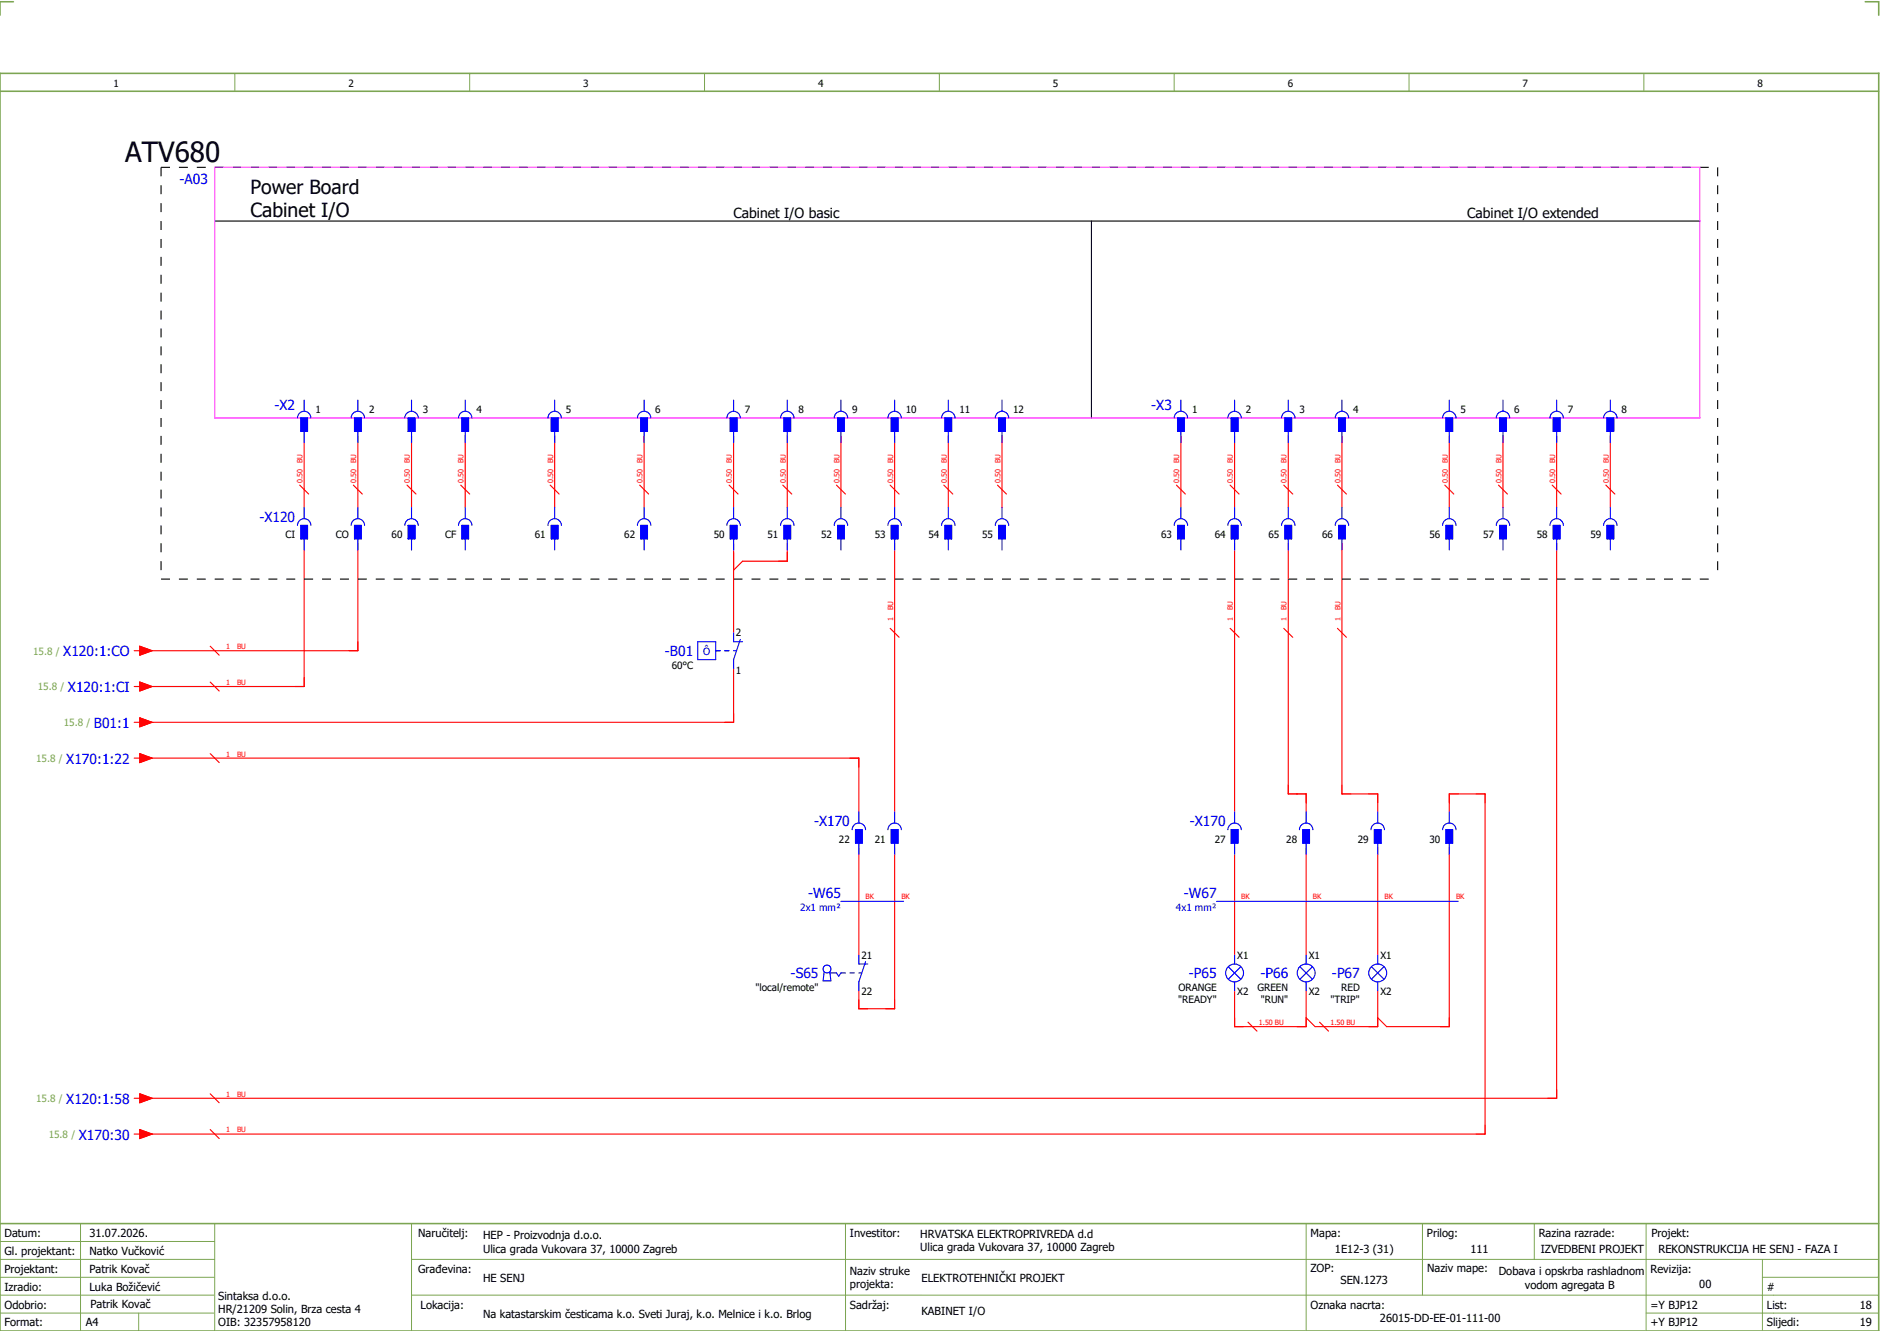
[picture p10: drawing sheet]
<svg xmlns="http://www.w3.org/2000/svg" width="421mm" height="297mm" viewBox="0 0 421 297" stroke-linecap="round" stroke-linejoin="round" font-family="sans-serif">
<path d="M0 16.4h420v281h-420zM3 .4h-3v3M417 .4h3v3M0 20.4h420M0 273.4h420" fill="none" stroke="#7ca552" stroke-width=".35"/>
<g fill="none" stroke="#7ca552" stroke-width=".22">
<path d="M52.5 16.4v4M105 16.4v4M157.5 16.4v4M210 16.4v4M262.5 16.4v4M315 16.4v4M367.5 16.4v4M0 277.4h48M18 273.4v24M48 273.4v24M92 273.4v24M189 273.4v24"/>
<path d="M292 273.4v23.8M318 273.4v16M343 273.4v8M368 273.4v23.8M0 281.4h48M0 285.4h47.8M0 293.4h47.8M31 293.4v4M47.8 289.4h-47.8M92 281.4h328M92 289.4h328M368 293.4h52"/>
<path d="M394 285.4h26M394 281.4v15.8"/>
</g>
<g fill="none" stroke="#f00" stroke-width=".25">
<path d="M68 97.4v16M80 97.4v16M92 97.4v16M104 97.4v16M124 97.4v16M144 97.4v16M164 97.4v16M176 97.4v16M188 97.4v16M200 97.4v16M212 97.4v16M224 97.4v16"/>
<path d="M264 97.4v16M276 97.4v16M288 97.4v16M300 97.4v16M324 97.4v16M336 97.4v16M348 97.4v16M360 97.4v16M67 108.4l2 2M79 108.4l2 2M91 108.4l2 2M103 108.4l2 2"/>
<path d="M123 108.4l2 2M143 108.4l2 2M163 108.4l2 2M175 108.4l2 2M187 108.4l2 2M199 108.4l2 2M211 108.4l2 2M223 108.4l2 2M263 108.4l2 2M275 108.4l2 2M287 108.4l2 2M299 108.4l2 2"/>
<path d="M323 108.4l2 2M335 108.4l2 2M347 108.4l2 2M359 108.4l2 2M68 121.4v32h-36M80 121.4v24h-48M164 121.4v20M176 121.4v4h-10l-2 2M200 121.4v60M276 121.4v60M288 121.4v56h4v4M300 121.4v56h8v4"/>
<path d="M348 121.4v124h-316M30 145.4h1.3M30 153.4h1.3M31.3 144.4l2.7 1-2.7 1zM31.3 152.4l2.7 1-2.7 1zM47 144.4l2 2M47 152.4l2 2M164 149.4v12h-132M199 140.4l2 2M275 140.4l2 2M287 140.4l2 2M299 140.4l2 2"/>
<path d="M30 161.4h1.3M30 169.4h1.3M31.3 160.4l2.7 1-2.7 1zM31.3 168.4l2.7 1-2.7 1zM32 169.4h160v12M47 168.4l2 2M192 189.4v24M200 189.4v36h-8v-4M276 189.4v24M292 189.4v24M308 189.4v24M324 181.4v-4h8v76h-300"/>
<path d="M324 189.4v40h-14l-2-2M276 221.4v8h16v-8M279 228.4l2 2M295 228.4l2 2M308 221.4v8h-14l-2-2M30 253.4h1.3M30 245.4h1.3M31.3 244.4l2.7 1-2.7 1zM31.3 252.4l2.7 1-2.7 1zM47 244.4l2 2M47 252.4l2 2"/>
</g>
<path d="M36 37.4h348M36 37.4v92M384 37.4v92M36 129.4h348" fill="none" stroke="#000" stroke-width=".25" stroke-dasharray="2 2" stroke-linecap="butt"/>
<path d="M48 49.4h332M244 49.4v44" fill="none" stroke="#000" stroke-width=".25"/>
<path d="M48 37.4h332v56h-332z" fill="none" stroke="#f0f" stroke-width=".25"/>
<g fill="#00f" stroke="#00f" stroke-width=".22">
<path d="M67.3 117.4h1.5v3h-1.5z"/>
<path d="M67.3 93.4h1.5v3h-1.5z"/>
<path d="M79.3 93.4h1.5v3h-1.5z"/>
<path d="M263.3 93.4h1.4v3h-1.4z"/>
<path d="M79.3 117.4h1.5v3h-1.5z"/>
<path d="M91.2 117.4h1.5v3h-1.5z"/>
<path d="M103.2 117.4h1.5v3h-1.5z"/>
<path d="M91.2 93.4h1.5v3h-1.5z"/>
<path d="M103.2 93.4h1.5v3h-1.5z"/>
<path d="M123.2 93.4h1.5v3h-1.5z"/>
<path d="M123.2 117.4h1.5v3h-1.5z"/>
<path d="M143.2 93.4h1.6v3h-1.6z"/>
<path d="M143.2 117.4h1.6v3h-1.6z"/>
<path d="M163.3 93.4h1.5v3h-1.5z"/>
<path d="M163.3 117.4h1.5v3h-1.5z"/>
<path d="M175.3 93.4h1.5v3h-1.5z"/>
<path d="M175.3 117.4h1.5v3h-1.5z"/>
<path d="M187.2 93.4h1.5v3h-1.5z"/>
<path d="M187.2 117.4h1.5v3h-1.5z"/>
<path d="M199.2 93.4h1.5v3h-1.5z"/>
<path d="M199.2 117.4h1.5v3h-1.5z"/>
<path d="M211.3 93.4h1.5v3h-1.5z"/>
<path d="M211.3 117.4h1.5v3h-1.5z"/>
<path d="M223.3 93.4h1.5v3h-1.5z"/>
<path d="M223.3 117.4h1.5v3h-1.5z"/>
<path d="M263.3 117.4h1.4v3h-1.4z"/>
<path d="M275.2 93.4h1.5v3h-1.5z"/>
<path d="M275.2 117.4h1.5v3h-1.5z"/>
<path d="M287.3 93.4h1.5v3h-1.5z"/>
<path d="M287.3 117.4h1.5v3h-1.5z"/>
<path d="M299.3 93.4h1.5v3h-1.5z"/>
<path d="M299.3 117.4h1.5v3h-1.5z"/>
<path d="M323.2 93.4h1.5v3h-1.5z"/>
<path d="M323.2 117.4h1.5v3h-1.5z"/>
<path d="M335.3 93.4h1.5v3h-1.5z"/>
<path d="M335.3 117.4h1.5v3h-1.5z"/>
<path d="M347.3 93.4h1.5v3h-1.5z"/>
<path d="M347.3 117.4h1.5v3h-1.5z"/>
<path d="M359.3 93.4h1.5v3h-1.5z"/>
<path d="M359.3 117.4h1.5v3h-1.5z"/>
<path d="M191.2 185.4h1.6v3h-1.6z"/>
<path d="M199.2 185.4h1.5v3h-1.5z"/>
<path d="M275.2 185.4h1.5v3h-1.5z"/>
<path d="M291.3 185.4h1.5v3h-1.5z"/>
<path d="M307.3 185.4h1.5v3h-1.5z"/>
<path d="M323.2 185.4h1.5v3h-1.5z"/>
</g>
<g fill="none" stroke="#00f" stroke-width=".25">
<path d="M66.5 93.4a1.5 1.5 0 0 1 1.5-1.5 1.5 1.5 0 0 1 1.5 1.5M67.3 93.4h1.5v3h-1.5zM68 89.4v2.5M68 96.4v2.5M78.5 93.4a1.5 1.5 0 0 1 1.5-1.5 1.5 1.5 0 0 1 1.5 1.5M79.3 93.4h1.5v3h-1.5zM80 89.4v2.5M80 96.4v2.5M90.5 93.4a1.5 1.5 0 0 1 1.5-1.5 1.5 1.5 0 0 1 1.5 1.5M91.2 93.4h1.5v3h-1.5zM92 89.4v2.5M92 96.4v2.5"/>
<path d="M102.5 93.4a1.5 1.5 0 0 1 1.5-1.5 1.5 1.5 0 0 1 1.5 1.5M103.2 93.4h1.5v3h-1.5zM104 89.4v2.5M104 96.4v2.5M122.5 93.4a1.5 1.5 0 0 1 1.5-1.5 1.5 1.5 0 0 1 1.5 1.5M123.2 93.4h1.5v3h-1.5zM124 89.4v2.5M124 96.4v2.5M142.5 93.4a1.5 1.5 0 0 1 1.5-1.5 1.5 1.5 0 0 1 1.5 1.5M143.2 93.4h1.6v3h-1.6zM144 89.4v2.5M144 96.4v2.5"/>
<path d="M162.5 93.4a1.5 1.5 0 0 1 1.5-1.5 1.5 1.5 0 0 1 1.5 1.5M163.3 93.4h1.5v3h-1.5zM164 89.4v2.5M164 96.4v2.5M174.5 93.4a1.5 1.5 0 0 1 1.5-1.5 1.5 1.5 0 0 1 1.5 1.5M175.3 93.4h1.5v3h-1.5zM176 89.4v2.5M176 96.4v2.5M186.5 93.4a1.5 1.5 0 0 1 1.5-1.5 1.5 1.5 0 0 1 1.5 1.5M187.2 93.4h1.5v3h-1.5zM188 89.4v2.5M188 96.4v2.5"/>
<path d="M198.5 93.4a1.5 1.5 0 0 1 1.5-1.5 1.5 1.5 0 0 1 1.5 1.5M199.2 93.4h1.5v3h-1.5zM200 89.4v2.5M200 96.4v2.5M210.5 93.4a1.5 1.5 0 0 1 1.5-1.5 1.5 1.5 0 0 1 1.5 1.5M211.3 93.4h1.5v3h-1.5zM212 89.4v2.5M212 96.4v2.5M222.5 93.4a1.5 1.5 0 0 1 1.5-1.5 1.5 1.5 0 0 1 1.5 1.5M223.3 93.4h1.5v3h-1.5zM224 89.4v2.5M224 96.4v2.5"/>
<path d="M262.5 93.4a1.5 1.5 0 0 1 1.5-1.5 1.5 1.5 0 0 1 1.5 1.5M263.3 93.4h1.4v3h-1.4zM264 89.4v2.5M264 96.4v2.5M274.5 93.4a1.5 1.5 0 0 1 1.5-1.5 1.5 1.5 0 0 1 1.5 1.5M275.2 93.4h1.5v3h-1.5zM276 89.4v2.5M276 96.4v2.5M286.5 93.4a1.5 1.5 0 0 1 1.5-1.5 1.5 1.5 0 0 1 1.5 1.5M287.3 93.4h1.5v3h-1.5zM288 89.4v2.5M288 96.4v2.5"/>
<path d="M298.5 93.4a1.5 1.5 0 0 1 1.5-1.5 1.5 1.5 0 0 1 1.5 1.5M299.3 93.4h1.5v3h-1.5zM300 89.4v2.5M300 96.4v2.5M322.5 93.4a1.5 1.5 0 0 1 1.5-1.5 1.5 1.5 0 0 1 1.5 1.5M323.2 93.4h1.5v3h-1.5zM324 89.4v2.5M324 96.4v2.5M334.5 93.4a1.5 1.5 0 0 1 1.5-1.5 1.5 1.5 0 0 1 1.5 1.5M335.3 93.4h1.5v3h-1.5zM336 89.4v2.5M336 96.4v2.5"/>
<path d="M346.5 93.4a1.5 1.5 0 0 1 1.5-1.5 1.5 1.5 0 0 1 1.5 1.5M347.3 93.4h1.5v3h-1.5zM348 89.4v2.5M348 96.4v2.5M358.5 93.4a1.5 1.5 0 0 1 1.5-1.5 1.5 1.5 0 0 1 1.5 1.5M359.3 93.4h1.5v3h-1.5zM360 89.4v2.5M360 96.4v2.5M66.5 117.4a1.5 1.5 0 0 1 1.5-1.5 1.5 1.5 0 0 1 1.5 1.5M67.3 117.4h1.5v3h-1.5zM68 113.4v2.5M78.5 117.4a1.5 1.5 0 0 1 1.5-1.5 1.5 1.5 0 0 1 1.5 1.5"/>
<path d="M79.3 117.4h1.5v3h-1.5zM80 113.4v2.5M90.5 117.4a1.5 1.5 0 0 1 1.5-1.5 1.5 1.5 0 0 1 1.5 1.5M91.2 117.4h1.5v3h-1.5zM92 113.4v2.5M102.5 117.4a1.5 1.5 0 0 1 1.5-1.5 1.5 1.5 0 0 1 1.5 1.5M103.2 117.4h1.5v3h-1.5zM104 113.4v2.5M122.5 117.4a1.5 1.5 0 0 1 1.5-1.5 1.5 1.5 0 0 1 1.5 1.5M123.2 117.4h1.5v3h-1.5zM124 113.4v2.5M142.5 117.4a1.5 1.5 0 0 1 1.5-1.5 1.5 1.5 0 0 1 1.5 1.5"/>
<path d="M143.2 117.4h1.6v3h-1.6zM144 113.4v2.5M162.5 117.4a1.5 1.5 0 0 1 1.5-1.5 1.5 1.5 0 0 1 1.5 1.5M163.3 117.4h1.5v3h-1.5zM164 113.4v2.5M174.5 117.4a1.5 1.5 0 0 1 1.5-1.5 1.5 1.5 0 0 1 1.5 1.5M175.3 117.4h1.5v3h-1.5zM176 113.4v2.5M186.5 117.4a1.5 1.5 0 0 1 1.5-1.5 1.5 1.5 0 0 1 1.5 1.5M187.2 117.4h1.5v3h-1.5zM188 113.4v2.5M198.5 117.4a1.5 1.5 0 0 1 1.5-1.5 1.5 1.5 0 0 1 1.5 1.5"/>
<path d="M199.2 117.4h1.5v3h-1.5zM200 113.4v2.5M210.5 117.4a1.5 1.5 0 0 1 1.5-1.5 1.5 1.5 0 0 1 1.5 1.5M211.3 117.4h1.5v3h-1.5zM212 113.4v2.5M222.5 117.4a1.5 1.5 0 0 1 1.5-1.5 1.5 1.5 0 0 1 1.5 1.5M223.3 117.4h1.5v3h-1.5zM224 113.4v2.5M262.5 117.4a1.5 1.5 0 0 1 1.5-1.5 1.5 1.5 0 0 1 1.5 1.5M263.3 117.4h1.4v3h-1.4zM264 113.4v2.5M274.5 117.4a1.5 1.5 0 0 1 1.5-1.5 1.5 1.5 0 0 1 1.5 1.5"/>
<path d="M275.2 117.4h1.5v3h-1.5zM276 113.4v2.5M286.5 117.4a1.5 1.5 0 0 1 1.5-1.5 1.5 1.5 0 0 1 1.5 1.5M287.3 117.4h1.5v3h-1.5zM288 113.4v2.5M298.5 117.4a1.5 1.5 0 0 1 1.5-1.5 1.5 1.5 0 0 1 1.5 1.5M299.3 117.4h1.5v3h-1.5zM300 113.4v2.5M322.5 117.4a1.5 1.5 0 0 1 1.5-1.5 1.5 1.5 0 0 1 1.5 1.5M323.2 117.4h1.5v3h-1.5zM324 113.4v2.5M334.5 117.4a1.5 1.5 0 0 1 1.5-1.5 1.5 1.5 0 0 1 1.5 1.5"/>
<path d="M335.3 117.4h1.5v3h-1.5zM336 113.4v2.5M346.5 117.4a1.5 1.5 0 0 1 1.5-1.5 1.5 1.5 0 0 1 1.5 1.5M347.3 117.4h1.5v3h-1.5zM348 113.4v2.5M358.5 117.4a1.5 1.5 0 0 1 1.5-1.5 1.5 1.5 0 0 1 1.5 1.5M359.3 117.4h1.5v3h-1.5zM360 113.4v2.5M68 120.4v2.5M80 120.4v2.5M92 120.4v2.5M104 120.4v2.5"/>
<path d="M124 120.4v2.5M144 120.4v2.5M164 120.4v2.5M176 120.4v2.5M188 120.4v2.5M200 120.4v2.5M212 120.4v2.5M224 120.4v2.5M264 120.4v2.5M276 120.4v2.5M288 120.4v2.5M300 120.4v2.5"/>
<path d="M324 120.4v2.5M336 120.4v2.5M348 120.4v2.5M360 120.4v2.5M156 143.4h4v4h-4zM160 145.4h1M162 145.4h1M164 141.4v2h2M164 145.4h.6M165.5 142.9l-1.5 4.5v2M190.5 185.4a1.5 1.5 0 0 1 1.5-1.5 1.5 1.5 0 0 1 1.5 1.5M191.2 185.4h1.6v3h-1.6z"/>
<path d="M192 181.4v2.5M192 188.4v2.5M198.5 185.4a1.5 1.5 0 0 1 1.5-1.5 1.5 1.5 0 0 1 1.5 1.5M199.2 185.4h1.5v3h-1.5zM200 181.4v2.5M200 188.4v2.5M274.5 185.4a1.5 1.5 0 0 1 1.5-1.5 1.5 1.5 0 0 1 1.5 1.5M275.2 185.4h1.5v3h-1.5zM276 181.4v2.5M276 188.4v2.5M290.5 185.4a1.5 1.5 0 0 1 1.5-1.5 1.5 1.5 0 0 1 1.5 1.5M291.3 185.4h1.5v3h-1.5z"/>
<path d="M292 181.4v2.5M292 188.4v2.5M306.5 185.4a1.5 1.5 0 0 1 1.5-1.5 1.5 1.5 0 0 1 1.5 1.5M307.3 185.4h1.5v3h-1.5zM308 181.4v2.5M308 188.4v2.5M322.5 185.4a1.5 1.5 0 0 1 1.5-1.5 1.5 1.5 0 0 1 1.5 1.5M323.2 185.4h1.5v3h-1.5zM324 181.4v2.5M324 188.4v2.5M184.3 217.1l-.3 2.1h1.8l-.3-2.1M185.6 217.4h1.4l.5 .7 .5-.7h1"/>
<path d="M188 201.4h14M190 217.4h1M192 213.4v2h2M192 217.4h.6M193.5 214.9l-1.5 4.5v2M272 201.4h54M274.6 216l2.8 2.8M276 213.4v2M276 219.4v2M277.4 216l-2.8 2.8M290.6 216l2.8 2.8M292 213.4v2"/>
<path d="M292 219.4v2M293.4 216l-2.8 2.8M306.6 216l2.8 2.8M308 213.4v2M308 219.4v2M309.4 216l-2.8 2.8"/>
<circle cx="184.9" cy="216.5" r=".88"/>
<circle cx="276" cy="217.4" r="2"/>
<circle cx="292" cy="217.4" r="2"/>
<circle cx="308" cy="217.4" r="2"/>
</g>
<g fill="#f00" stroke="#f00" stroke-width=".22">
<path d="M31.3 144.4l2.7 1-2.7 1z"/>
<path d="M31.3 152.4l2.7 1-2.7 1z"/>
<path d="M31.3 160.4l2.7 1-2.7 1z"/>
<path d="M31.3 168.4l2.7 1-2.7 1z"/>
<path d="M31.3 244.4l2.7 1-2.7 1z"/>
<path d="M31.3 252.4l2.7 1-2.7 1z"/>
</g>
<text font-size="6.2" x="28" y="36.1">ATV680</text>
<g font-size="4.3">
<text x="56" y="43.2">Power Board</text>
<text x="56" y="48.5">Cabinet I/O</text>
</g>
<g font-size="3.1" fill="#00f">
<text x="40.1" y="41">-A03</text>
<text x="61.4" y="91.6">-X2</text>
<text x="257.4" y="91.6">-X3</text>
<text x="58" y="116.6">-X120</text>
<text x="14.2" y="146.6">X120:1:CO</text>
<text x="148.7" y="146.6">-B01</text>
<text x="15.2" y="154.6">X120:1:CI</text>
<text x="21" y="162.6">B01:1</text>
<text x="14.8" y="170.6">X170:1:22</text>
<text x="182" y="184.6">-X170</text>
<text x="266" y="184.6">-X170</text>
<text x="180.7" y="200.8">-W65</text>
<text x="264.7" y="200.8">-W67</text>
<text x="176.8" y="218.6">-S65</text>
<text x="265.8" y="218.6">-P65</text>
<text x="281.8" y="218.6">-P66</text>
<text x="297.8" y="218.6">-P67</text>
<text x="14.8" y="246.6">X120:1:58</text>
<text x="17.6" y="254.6">X170:30</text>
</g>
<g font-size="3.1">
<text x="164" y="48.8">Cabinet I/O basic</text>
<text x="328" y="48.8">Cabinet I/O extended</text>
</g>
<g font-size="2.5">
<text x="1" y="276.4">Datum:</text>
<text x="1" y="280.4">Gl. projektant:</text>
<text x="20" y="276.4">31.07.2026.</text>
<text x="20" y="280.4">Natko Vučković</text>
<text x="93.5" y="276.4">Naručitelj:</text>
<text x="108" y="276.9">HEP - Proizvodnja d.o.o.</text>
<text x="108" y="279.9">Ulica grada Vukovara 37, 10000 Zagreb</text>
<text x="190" y="276.4">Investitor:</text>
<text x="205.7" y="276.6">HRVATSKA ELEKTROPRIVREDA d.d</text>
<text x="205.7" y="279.6">Ulica grada Vukovara 37, 10000 Zagreb</text>
<text x="293" y="276.4">Mapa:</text>
<text x="298.4" y="279.9">1E12-3 (31)</text>
<text x="319" y="276.4">Prilog:</text>
<text x="328.7" y="279.9">111</text>
<text x="344" y="276.4">Razina razrade:</text>
<text x="344.4" y="279.9">IZVEDBENI PROJEKT</text>
<text x="369.2" y="276.3">Projekt:</text>
<text x="370.8" y="279.9">REKONSTRUKCIJA HE SENJ - FAZA I</text>
<text x="1" y="284.4">Projektant:</text>
<text x="20" y="284.4">Patrik Kovač</text>
<text x="93.5" y="284.4">Građevina:</text>
<text x="108" y="286.4">HE SENJ</text>
<text x="190" y="284.9">Naziv struke</text>
<text x="190" y="287.9">projekta:</text>
<text x="206" y="286.5">ELEKTROTEHNIČKI PROJEKT</text>
<text x="293" y="284.3">ZOP:</text>
<text x="299.7" y="286.9">SEN.1273</text>
<text x="319" y="284.3">Naziv mape:</text>
<text x="335.1" y="285">Dobava i opskrba rashladnom</text>
<text x="340.9" y="288">vodom agregata B</text>
<text x="369" y="284.4">Revizija:</text>
<text x="379.9" y="287.9">00</text>
<text x="1" y="288.4">Izradio:</text>
<text x="1" y="292.4">Odobrio:</text>
<text x="20" y="288.4">Luka Božičević</text>
<text x="20.2" y="292.3">Patrik Kovač</text>
<text x="48.8" y="290.4">Sintaksa d.o.o.</text>
<text x="48.8" y="293.4">HR/21209 Solin, Brza cesta 4</text>
<text x="94" y="292.4">Lokacija:</text>
<text x="190" y="292.4">Sadržaj:</text>
<text x="206" y="293.9">KABINET I/O</text>
<text x="293" y="292.4">Oznaka nacrta:</text>
<text x="369" y="292.4">=Y BJP12</text>
<text x="395" y="292.4">List:</text>
<text x="395" y="288.4">#</text>
<text x="415.8" y="292.4">18</text>
<text x="1" y="296.4">Format:</text>
<text x="19.2" y="296.4">A4</text>
<text x="48.8" y="296.4">OIB: 32357958120</text>
<text x="108" y="294.4">Na katastarskim česticama k.o. Sveti Juraj, k.o. Melnice i k.o. Brlog</text>
<text x="308.5" y="295.4">26015-DD-EE-01-111-00</text>
<text x="369" y="296.4">+Y BJP12</text>
<text x="395" y="296.4">Slijedi:</text>
<text x="415.8" y="296.4">19</text>
</g>
<g font-size="2.2">
<text x="25.4" y="19.4">1</text>
<text x="77.9" y="19.4">2</text>
<text x="130.4" y="19.4">3</text>
<text x="182.9" y="19.4">4</text>
<text x="235.4" y="19.4">5</text>
<text x="287.9" y="19.4">6</text>
<text x="340.4" y="19.4">7</text>
<text x="392.9" y="19.4">8</text>
<text x="70.5" y="92.3">1</text>
<text x="82.5" y="92.3">2</text>
<text x="94.5" y="92.3">3</text>
<text x="106.5" y="92.3">4</text>
<text x="126.5" y="92.3">5</text>
<text x="146.5" y="92.3">6</text>
<text x="166.5" y="92.3">7</text>
<text x="178.5" y="92.3">8</text>
<text x="190.5" y="92.3">9</text>
<text x="202.5" y="92.3">10</text>
<text x="214.5" y="92.3">11</text>
<text x="226.5" y="92.3">12</text>
<text x="266.5" y="92.3">1</text>
<text x="278.5" y="92.3">2</text>
<text x="290.5" y="92.3">3</text>
<text x="302.5" y="92.3">4</text>
<text x="326.5" y="92.3">5</text>
<text x="338.5" y="92.3">6</text>
<text x="350.5" y="92.3">7</text>
<text x="362.5" y="92.3">8</text>
<text x="63.8" y="120.3">CI</text>
<text x="75.1" y="120.3">CO</text>
<text x="87.6" y="120.3">60</text>
<text x="99.5" y="120.3">CF</text>
<text x="119.6" y="120.3">61</text>
<text x="139.6" y="120.3">62</text>
<text x="159.6" y="120.3">50</text>
<text x="171.6" y="120.3">51</text>
<text x="183.6" y="120.3">52</text>
<text x="195.6" y="120.3">53</text>
<text x="207.6" y="120.3">54</text>
<text x="219.6" y="120.3">55</text>
<text x="259.6" y="120.3">63</text>
<text x="271.6" y="120.3">64</text>
<text x="283.6" y="120.3">65</text>
<text x="295.6" y="120.3">66</text>
<text x="319.6" y="120.3">56</text>
<text x="331.6" y="120.3">57</text>
<text x="343.6" y="120.3">58</text>
<text x="355.6" y="120.3">59</text>
<text x="164.5" y="142.1">2</text>
<text x="150.2" y="149.5">60°C</text>
<text x="164.5" y="150.6">1</text>
<text x="187.6" y="188.3">22</text>
<text x="195.6" y="188.3">21</text>
<text x="271.6" y="188.3">27</text>
<text x="287.6" y="188.3">28</text>
<text x="303.6" y="188.3">29</text>
<text x="319.6" y="188.3">30</text>
<text x="192.6" y="214.3">21</text>
<text x="276.6" y="214.3">X1</text>
<text x="292.6" y="214.3">X1</text>
<text x="308.6" y="214.3">X1</text>
<text x="168.9" y="221.5">&quot;local/remote&quot;</text>
<text x="263.5" y="221.5">ORANGE</text>
<text x="281.1" y="221.5">GREEN</text>
<text x="299.8" y="221.5">RED</text>
<text x="192.6" y="222.2">22</text>
<text x="263.4" y="224.2">&quot;READY&quot;</text>
<text x="276.6" y="222.2">X2</text>
<text x="281.9" y="224.2">&quot;RUN&quot;</text>
<text x="292.6" y="222.2">X2</text>
<text x="297.4" y="224.2">&quot;TRIP&quot;</text>
<text x="308.6" y="222.2">X2</text>
</g>
<g font-size="2.2" fill="#7ca552">
<text x="7.4" y="146.3">15.8 /</text>
<text x="8.5" y="154.3">15.8 /</text>
<text x="14.3" y="162.3">15.8 /</text>
<text x="8.1" y="170.3">15.8 /</text>
<text x="8.1" y="246.3">15.8 /</text>
<text x="10.9" y="254.3">15.8 /</text>
</g>
<g font-size="2.2" fill="#00f">
<text x="157.2" y="146.3">Ô</text>
<text x="178.9" y="203.6">2x1 mm²</text>
<text x="262.9" y="203.6">4x1 mm²</text>
</g>
<g font-size="1.6" fill="#f00">
<text x="67.6" y="108" transform="rotate(-90 67.6 108)">0.50</text>
<text x="67.6" y="103.4" transform="rotate(-90 67.6 103.4)">BU</text>
<text x="79.6" y="108" transform="rotate(-90 79.6 108)">0.50</text>
<text x="79.6" y="103.4" transform="rotate(-90 79.6 103.4)">BU</text>
<text x="91.6" y="108" transform="rotate(-90 91.6 108)">0.50</text>
<text x="91.6" y="103.4" transform="rotate(-90 91.6 103.4)">BU</text>
<text x="103.6" y="108" transform="rotate(-90 103.6 108)">0.50</text>
<text x="103.6" y="103.4" transform="rotate(-90 103.6 103.4)">BU</text>
<text x="123.6" y="108" transform="rotate(-90 123.6 108)">0.50</text>
<text x="123.6" y="103.4" transform="rotate(-90 123.6 103.4)">BU</text>
<text x="143.6" y="108" transform="rotate(-90 143.6 108)">0.50</text>
<text x="143.6" y="103.4" transform="rotate(-90 143.6 103.4)">BU</text>
<text x="163.6" y="108" transform="rotate(-90 163.6 108)">0.50</text>
<text x="163.6" y="103.4" transform="rotate(-90 163.6 103.4)">BU</text>
<text x="175.6" y="108" transform="rotate(-90 175.6 108)">0.50</text>
<text x="175.6" y="103.4" transform="rotate(-90 175.6 103.4)">BU</text>
<text x="187.6" y="108" transform="rotate(-90 187.6 108)">0.50</text>
<text x="187.6" y="103.4" transform="rotate(-90 187.6 103.4)">BU</text>
<text x="199.6" y="108" transform="rotate(-90 199.6 108)">0.50</text>
<text x="199.6" y="103.4" transform="rotate(-90 199.6 103.4)">BU</text>
<text x="211.6" y="108" transform="rotate(-90 211.6 108)">0.50</text>
<text x="211.6" y="103.4" transform="rotate(-90 211.6 103.4)">BU</text>
<text x="223.6" y="108" transform="rotate(-90 223.6 108)">0.50</text>
<text x="223.6" y="103.4" transform="rotate(-90 223.6 103.4)">BU</text>
<text x="263.6" y="108" transform="rotate(-90 263.6 108)">0.50</text>
<text x="263.6" y="103.4" transform="rotate(-90 263.6 103.4)">BU</text>
<text x="275.6" y="108" transform="rotate(-90 275.6 108)">0.50</text>
<text x="275.6" y="103.4" transform="rotate(-90 275.6 103.4)">BU</text>
<text x="287.6" y="108" transform="rotate(-90 287.6 108)">0.50</text>
<text x="287.6" y="103.4" transform="rotate(-90 287.6 103.4)">BU</text>
<text x="299.6" y="108" transform="rotate(-90 299.6 108)">0.50</text>
<text x="299.6" y="103.4" transform="rotate(-90 299.6 103.4)">BU</text>
<text x="323.6" y="108" transform="rotate(-90 323.6 108)">0.50</text>
<text x="323.6" y="103.4" transform="rotate(-90 323.6 103.4)">BU</text>
<text x="335.6" y="108" transform="rotate(-90 335.6 108)">0.50</text>
<text x="335.6" y="103.4" transform="rotate(-90 335.6 103.4)">BU</text>
<text x="347.6" y="108" transform="rotate(-90 347.6 108)">0.50</text>
<text x="347.6" y="103.4" transform="rotate(-90 347.6 103.4)">BU</text>
<text x="359.6" y="108" transform="rotate(-90 359.6 108)">0.50</text>
<text x="359.6" y="103.4" transform="rotate(-90 359.6 103.4)">BU</text>
<text x="199.6" y="136.4" transform="rotate(-90 199.6 136.4)">BU</text>
<text x="275.6" y="136.4" transform="rotate(-90 275.6 136.4)">BU</text>
<text x="287.6" y="136.4" transform="rotate(-90 287.6 136.4)">BU</text>
<text x="299.6" y="136.4" transform="rotate(-90 299.6 136.4)">BU</text>
<text x="199.6" y="138.8" transform="rotate(-90 199.6 138.8)">1</text>
<text x="275.6" y="138.8" transform="rotate(-90 275.6 138.8)">1</text>
<text x="287.6" y="138.8" transform="rotate(-90 287.6 138.8)">1</text>
<text x="299.6" y="138.8" transform="rotate(-90 299.6 138.8)">1</text>
<text x="50.6" y="145">1</text>
<text x="53" y="145">BU</text>
<text x="50.6" y="153">1</text>
<text x="53" y="153">BU</text>
<text x="50.6" y="169">1</text>
<text x="53" y="169">BU</text>
<text x="193.5" y="200.9">BK</text>
<text x="201.5" y="200.9">BK</text>
<text x="277.5" y="200.9">BK</text>
<text x="293.5" y="200.9">BK</text>
<text x="309.5" y="200.9">BK</text>
<text x="325.5" y="200.9">BK</text>
<text x="281.4" y="229">1.50 BU</text>
<text x="297.4" y="229">1.50 BU</text>
<text x="50.6" y="245">1</text>
<text x="53" y="245">BU</text>
<text x="50.6" y="253">1</text>
<text x="53" y="253">BU</text>
</g>
</svg>
